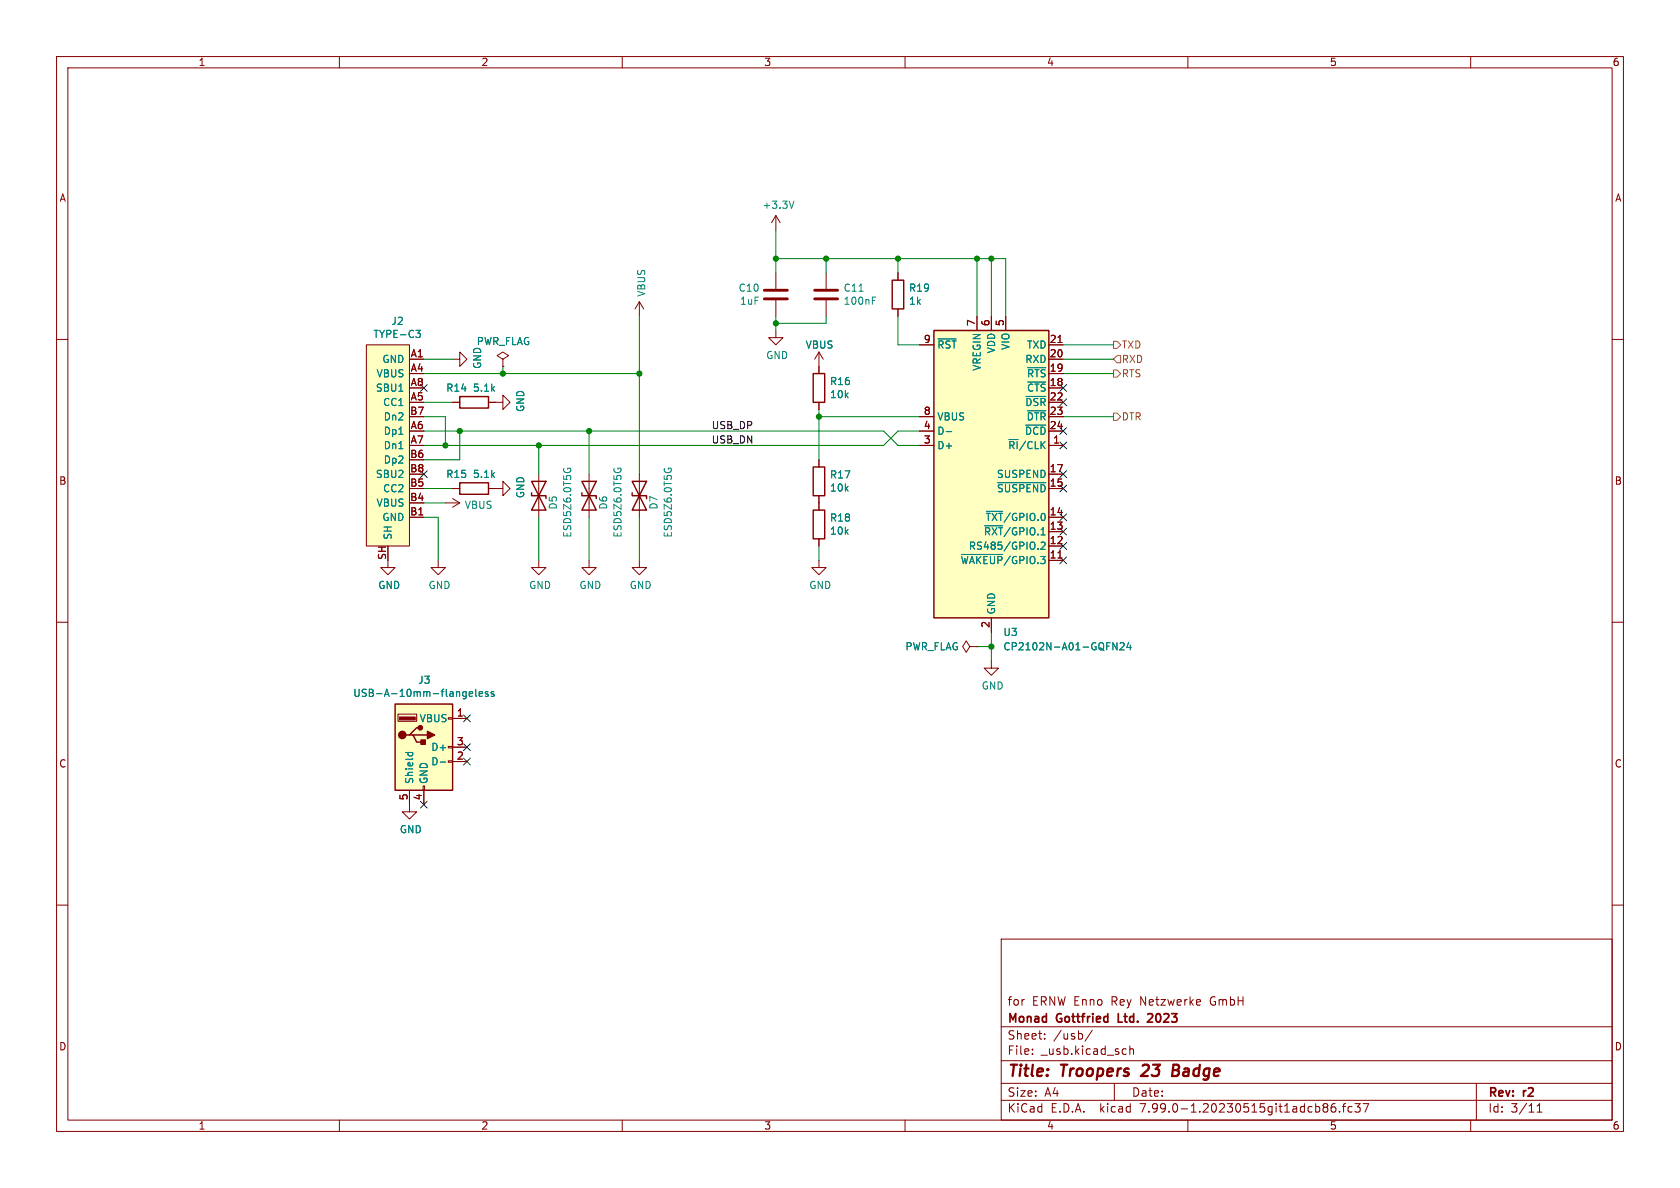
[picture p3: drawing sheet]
<svg xmlns="http://www.w3.org/2000/svg" width="297mm" height="210mm" viewBox="0 0 297 210" stroke-linecap="round" stroke-linejoin="round" font-family="sans-serif">
<g fill="none" stroke="#840000" stroke-width=".18">
<path d="M10 10h277v190h-277zM12 12h273v186h-273zM60 10v2M110 10v2M160 10v2M210 10v2M260 10v2M137.2 38.1l-.8 1.3M137.2 38.1v2.5M137.2 38.1l.7 1.3M10 60h2M113 53.3l-.7 1.3"/>
<path d="M113 53.3v2.6M113 53.3l.8 1.3M137.2 58.4v1.3h1.2l-1.2 1.3-1.3-1.3h1.3M137.2 48.3v2.8M137.2 53.1v2.8M146 48.3v2.8M146 53.1v2.8M158.7 48.3v1.2M158.7 54.6v1.3M172.7 55.9v2.5M175.3 55.9v2.5M177.8 55.9v2.5"/>
<path d="M285 60h2M64.8 61h7.6v35.5h-7.6zM72.4 63.5h2.5M80 63.5h1.3v-1.3l1.2 1.3-1.2 1.3v-1.3M80 71.1h1.3M86.4 71.1h2.5v-1.2l1.3 1.2-1.3 1.3v-1.3M88.9 63.5l1-.6-1-.7-1 .7 1 .6v1.3M88.9 64.8h.1M144.8 62.2v3.8M144.8 71.1v1.3M144.8 62.2l-.8 1.3M144.8 62.2l.7 1.3"/>
<path d="M162.6 78.7h2.5M162.6 61h2.5M162.6 73.7h2.5M162.6 76.2h2.5M185.4 78.7h2.6M185.4 68.6h2.6M185.4 66h2.6M185.4 63.5h2.6M185.4 61h2.6M185.4 71.1h2.6M185.4 73.7h2.6M185.4 76.2h2.6"/>
<path d="M187 60.5h.8M68.6 99.1v1.2h1.2l-1.2 1.3-1.3-1.3h1.3M72.4 91.4h2.5M77.5 99.1v1.2h1.2l-1.2 1.3-1.3-1.3h1.3M78.7 88.9h2.6M80 86.4h1.3M80 88.1l1.3 .8M81.3 88.9l-1.3 .8M86.4 86.4h2.5v-1.3l1.3 1.3-1.3 1.2v-1.2M95.2 99.1v1.2h1.3l-1.3 1.3-1.2-1.3h1.2M95.2 83.8v7.6M104.1 99.1v1.2h1.3l-1.3 1.3-1.2-1.3h1.2"/>
<path d="M104.1 83.8v7.6M113 99.1v1.2h1.3l-1.3 1.3-1.2-1.3h1.2M113 83.8v7.6M144.8 99.1v1.2h1.2l-1.2 1.3-1.3-1.3h1.3M144.8 81.3v1.3M144.8 87.6v2.6M144.8 95.3v1.2M185.4 99.1h2.6M185.4 96.5h2.6M185.4 94h2.6M185.4 91.4h2.6M185.4 86.4h2.6"/>
<path d="M185.4 83.8h2.6M187 98.6h.8M10 110h2M171.4 114.3l-.6-1-.6 1 .6 1 .6-1h1.3M172.7 114.3h.1M175.3 116.8v1.3h1.2l-1.2 1.3-1.3-1.3h1.3M175.3 109.2v2.6M285 110h2M70.4 126.2h3.3v1.3h-3.3zM72.4 139.7v3.8h1.3l-1.3 1.3-1.3-1.3h1.3M74.8 138.9h.3v.8h-.3zM74.9 139.7v2.5"/>
<path d="M79.2 134.5h.8v.2h-.8zM79.2 132h.8v.2h-.8zM79.2 126.9h.8v.2h-.8zM80 127h2.5M80 134.6h2.5M80 132.1h2.5M10 160h2M285 160h2M177 166h108v32h-108zM212 176.7l.2 .4-.7 .1M212.2 177.6l-.2 .1M60 198v2"/>
<path d="M110 198v2M160 198v2M177 194.5h108M177 191.5h108M177 187.5h108M177 181.5h108M182.5 186.3v.1M182.5 185.5v.1M184.7 183.6v.1M184.7 182.8v.1M193.1 182.1l-1.3 2M197 191.5v3"/>
<path d="M199 185.4l.1 .1M199.1 186.3l-.1 .1M199.7 184.9v1.5M199.7 185.5l.3-.1 .3 .1 .1 .9M210 198v2M234.5 195.1l.2 .3-.2 .3 .2 .2v.4l-.2 .3M236 195.1a.59 .59 0 0 0-.7 .6v.6l.2 .2 .4 .1 .2-.1 .1-.5-.2-.3h-.4l-.3 .3M236.8 196.5v.1M237.3 195.6h.6M237.9 195.1l-.4 .2v1.3M239 195.7l-.4-.1-.3 .3v.4l.2 .2h.5M239.5 195.1h1l-.5 .6 .4 .1v.7l-.2 .1h-.5l-.2-.1"/>
<path d="M241 195.1h1l-.7 1.5M260 198v2M261 191.5v6.5M271.7 196.6h.9M271.7 195.5l.5-.4v1.5"/>
</g>
<path d="M207.3 189.2h.7M208.1 188.2h-.6l-.3 2h.8" fill="none" stroke="#840000" stroke-width=".4"/>
<path d="M203.1 179.2l-.2 .1M203.7 179.8l-.9 .9h1" fill="none" stroke="#840000" stroke-width=".3"/>
<g fill="none" stroke="#840000" stroke-width=".25">
<path d="M157.7 49.5h2.1v5.1h-2.1zM165.1 58.4h20.3v50.8h-20.3zM81.3 70.1h5.1v2h-5.1zM143.8 66h2v5.1h-2zM81.3 85.3h5.1v2.1h-5.1zM94 87.1v.5h2.5v.5M94 85.1l2.5 5.1h-2.5l2.5-5.1zM102.9 87.1v.5h2.5v.5M102.9 85.1l2.5 5.1h-2.5l2.5-5.1zM111.8 87.1v.5h2.5v.5M111.8 85.1l2.5 5.1h-2.5l2.5-5.1zM143.8 90.2h2v5.1h-2z"/>
<path d="M143.8 82.6h2v5h-2zM69.8 124.5h10.2v15.2h-10.2zM72.4 129.9h.6l.7 1.3h1.2M73 129.9h2.6M74.3 128.7h-.6l-1.3 1.2h-.6"/>
</g>
<g fill="none" stroke="#008484" stroke-width=".18">
<path d="M139.5 35.6l.4 1.2 .5-1.2M73.5 58.4h.8l-.4 .5 .3 .1 .1 .4-.2 .3h-.4M151.9 51.5h.7M154.2 53.1h.4M154.2 52.5h.6M165.8 59.9h3.2M70.5 76.8h.7M70.5 79.3h.7M70.5 69.2h.7M87.1 68.7l.3 .5M87.4 68.3l-.5 .5M167.3 76.3h.9"/>
<path d="M181.3 75.2h3.6M181.4 70.1h3.5M181.6 72.6h3.3M181.7 67.5h3.2M181.7 65h3.2M87.1 83.9l.3 .5M87.4 83.6l-.5 .4M99.7 82.8l-.1 .3M100.4 83v-.2h.4l.1 .2M108.6 82.8l-.1 .3M109.3 83v-.2h.4l.1 .2M117.5 82.8l-.1 .3"/>
<path d="M118.1 83v-.2h.5l.1 .2M170 98h7.3M174.1 92.9h3.2M174.4 90.4h2.9M176.4 85.3h8.5M183.5 97v.1M184 96l.5-.2 .3 .4-.8 .9h.8M196.7 113.6l.8 1.3v-1.3M198 113.7l.5-.1 .2 .4-.8 .9h.8M199.5 113.5l-.3 1h.8M199.8 114v.9M71.7 133h1.3"/>
<path d="M72.2 133l-.1 .4M72.9 133l.1 .4M77.8 134.7h1M82.3 122.3h.1M82.4 122.3v1l-.1 .2M82.4 123l-.1 .1M83 122.7l.6-.1-.1-.3h-.4l-.1 .1v.6h.5M84.1 121.8v1.1l.2 .2M84.7 122.7l.6-.1v-.3h-.4l-.2 .1 .1 .6h.5M86.3 122.3h-.3l-.2 .1 .1 .2 .4 .1v.3h-.5M87.3 122.3h-.3l-.2 .1 .1 .2 .4 .1v.3h-.5"/>
</g>
<g fill="#ffffc2" stroke="#ffffc2" stroke-width=".18">
<path d="M165.1 58.4h20.3v50.8h-20.3z"/>
<path d="M64.8 61h7.6v35.5h-7.6z"/>
<path d="M69.8 124.5h10.2v15.2h-10.2z"/>
</g>
<g fill="#840000" stroke="#840000" stroke-width=".25">
<path d="M75.6 129.3l1.2 .6-1.2 .7z"/>
<path d="M74.4 130.8h.8v.8h-.8z"/>
<circle cx="71.1" cy="129.9" r=".63"/>
<circle cx="74.3" cy="128.7" r=".38"/>
</g>
<path d="M70.6 126.7h2.8v.6h-2.8z" fill="#840000" stroke="#840000" stroke-width=".18"/>
<path d="M135.1 52.8h4.1M135.1 51.3h4.1M144 52.8h4.1M144 51.3h4.1" fill="none" stroke="#840000" stroke-width=".51"/>
<path d="M196.8 60.3h.7l.6 .7-.6 .6h-.7zM196.8 73h.7l.6 .7-.6 .6h-.7zM196.8 65.4h.7l.6 .6-.6 .7h-.7zM197.5 62.9h.6v1.2h-.6l-.7-.6z" fill="none" stroke="#848400" stroke-width=".18"/>
<g fill="none" stroke="#008400" stroke-width=".18">
<path d="M113 55.9v27.9M137.2 45.7h40.6v10.2M137.2 40.6v7.7M137.2 55.9v2.5M146 45.7v2.6M146 55.9v1.3h-8.8M158.7 45.7v2.6M158.7 55.9v5.1h3.9M172.7 45.7v10.2M175.3 45.7v10.2M74.9 73.7h3.8v5M74.9 66h38.1"/>
<path d="M74.9 76.2h81.3l2.5 2.5h3.9M74.9 63.5h5.1M74.9 71.1h5.1M81.3 76.2v5.1h-6.4M88.9 64.8v1.2M95.2 78.7v5.1M104.1 76.2v7.6M144.8 72.4v8.9M144.8 73.7h17.8M162.6 76.2h-3.9l-2.5 2.5h-81.3M188 61h8.8M188 73.7h8.8"/>
<path d="M188 66h8.8M188 63.5h8.8M74.9 88.9h3.8M74.9 91.4h2.6v7.7M74.9 86.4h5.1M95.2 91.4v7.7M104.1 91.4v7.7M113 91.4v7.7M144.8 96.5v2.6M172.7 114.3h2.6M175.3 111.8v5"/>
</g>
<g fill="none" stroke="#000084" stroke-width=".18">
<path d="M74.3 68l1.2 1.2M75.5 68l-1.2 1.2M187.4 75.6l1.2 1.2M187.4 68l1.2 1.2M187.4 70.5l1.2 1.2M187.4 78.1l1.2 1.2M188.6 75.6l-1.2 1.2M188.6 68l-1.2 1.2M188.6 70.5l-1.2 1.2M188.6 78.1l-1.2 1.2M74.3 83.2l1.2 1.2M75.5 83.2l-1.2 1.2"/>
<path d="M187.4 83.2l1.2 1.2M187.4 90.8l1.2 1.2M187.4 85.8l1.2 1.2M187.4 93.4l1.2 1.2M187.4 95.9l1.2 1.2M187.4 98.5l1.2 1.2M188.6 83.2l-1.2 1.2M188.6 90.8l-1.2 1.2M188.6 85.8l-1.2 1.2M188.6 93.4l-1.2 1.2M188.6 95.9l-1.2 1.2M188.6 98.5l-1.2 1.2"/>
<path d="M81.9 126.4l1.3 1.2M81.9 134l1.3 1.2M81.9 131.5l1.3 1.2M83.2 126.4l-1.3 1.2M83.2 134l-1.3 1.2M83.2 131.5l-1.3 1.2M74.3 141.6l1.2 1.2M75.5 141.6l-1.2 1.2"/>
</g>
<g fill="#008400" stroke="#008400" stroke-width=".18">
<circle cx="175.3" cy="114.3" r=".46"/>
<circle cx="78.7" cy="78.7" r=".46"/>
<circle cx="81.3" cy="76.2" r=".46"/>
<circle cx="137.2" cy="57.2" r=".46"/>
<circle cx="146" cy="45.7" r=".46"/>
<circle cx="158.7" cy="45.7" r=".46"/>
<circle cx="172.7" cy="45.7" r=".46"/>
<circle cx="175.3" cy="45.7" r=".46"/>
<circle cx="137.2" cy="45.7" r=".46"/>
<circle cx="95.2" cy="78.7" r=".46"/>
<circle cx="113" cy="66" r=".46"/>
<circle cx="104.1" cy="76.2" r=".46"/>
<circle cx="144.8" cy="73.7" r=".46"/>
<circle cx="88.9" cy="66" r=".46"/>
</g>
<g font-size="2.8" fill="#840000">
<text x="178" y="190.8">Title:</text>
<text x="187.5" y="190.8">Troopers</text>
<text x="202.3" y="190.8">23</text>
<text x="208.3" y="190.8">Badge</text>
</g>
<g font-size="2.1" fill="#840000">
<text x="178" y="177.9">for</text>
<text x="182.4" y="177.9">ERNW Enno</text>
<text x="196.4" y="177.9">Rey Netzwerke</text>
<text x="214" y="177.9">GmbH</text>
<text x="178" y="183.9">Sheet:</text>
<text x="178" y="181.1">Monad</text>
<text x="186.2" y="183.9">/usb/</text>
<text x="186.7" y="181.1">Gottfried</text>
<text x="198" y="181.1">Ltd.</text>
<text x="203.8" y="181.1">2023</text>
<text x="178" y="186.6">File:</text>
<text x="184" y="186.6">_usb.kicad_sch</text>
<text x="178" y="196.8">KiCad</text>
<text x="178" y="194">Size:</text>
<text x="184.6" y="194">A4</text>
<text x="185.7" y="196.8">E.D.A.</text>
<text x="194.4" y="196.8">kicad</text>
<text x="200" y="194">Date:</text>
<text x="201.5" y="196.8">7.99.0-1.20230515git1adcb86.fc37</text>
<text x="263" y="194.2">Rev:</text>
<text x="263" y="196.8">Id:</text>
<text x="267" y="196.8">3/11</text>
<text x="269.2" y="194.2">r2</text>
</g>
<g font-size="1.8" fill="#840000">
<text x="35" y="11.8">1</text>
<text x="85" y="11.8">2</text>
<text x="135" y="11.8">3</text>
<text x="185" y="11.8">4</text>
<text x="235" y="11.8">5</text>
<text x="285" y="11.8">6</text>
<text x="10.4" y="35.8">A</text>
<text x="285.4" y="35.8">A</text>
<text x="172.5" y="57.8" transform="rotate(-90 172.5 57.8)">7</text>
<text x="175" y="57.8" transform="rotate(-90 175 57.8)">6</text>
<text x="177.5" y="57.8" transform="rotate(-90 177.5 57.8)">5</text>
<text x="72.4" y="63.2">A1</text>
<text x="72.4" y="65.8">A4</text>
<text x="163.2" y="60.7">9</text>
<text x="185.4" y="65.8">19</text>
<text x="185.4" y="63.2">20</text>
<text x="185.4" y="60.7">21</text>
<text x="72.4" y="70.9">A5</text>
<text x="72.4" y="68.3">A8</text>
<text x="185.4" y="68.3">18</text>
<text x="185.4" y="70.9">22</text>
<text x="72.4" y="73.4">B7</text>
<text x="72.4" y="75.9">A6</text>
<text x="163.2" y="75.9">4</text>
<text x="163.2" y="73.4">8</text>
<text x="185.4" y="73.4">23</text>
<text x="185.4" y="75.9">24</text>
<text x="72.4" y="81">B6</text>
<text x="72.4" y="83.6">B8</text>
<text x="72.4" y="78.5">A7</text>
<text x="163.2" y="78.5">3</text>
<text x="185.4" y="83.6">17</text>
<text x="186" y="78.5">1</text>
<text x="10.3" y="85.8">B</text>
<text x="72.4" y="88.6">B4</text>
<text x="72.4" y="86.1">B5</text>
<text x="185.4" y="86.1">15</text>
<text x="285.3" y="85.8">B</text>
<text x="72.4" y="91.2">B1</text>
<text x="185.4" y="93.7">13</text>
<text x="185.4" y="91.2">14</text>
<text x="68.3" y="99.1" transform="rotate(-90 68.3 99.1)">SH</text>
<text x="185.4" y="98.8">11</text>
<text x="185.4" y="96.3">12</text>
<text x="175" y="111.2" transform="rotate(-90 175 111.2)">2</text>
<text x="80.6" y="126.7">1</text>
<text x="80.6" y="131.8">3</text>
<text x="10.3" y="135.8">C</text>
<text x="80.6" y="134.4">2</text>
<text x="285.3" y="135.8">C</text>
<text x="72.1" y="141.6" transform="rotate(-90 72.1 141.6)">5</text>
<text x="74.7" y="141.6" transform="rotate(-90 74.7 141.6)">4</text>
<text x="10.3" y="185.8">D</text>
<text x="285.3" y="185.8">D</text>
<text x="35" y="199.8">1</text>
<text x="85" y="199.8">2</text>
<text x="135" y="199.8">3</text>
<text x="185" y="199.8">4</text>
<text x="235" y="199.8">5</text>
<text x="285" y="199.8">6</text>
</g>
<g font-size="1.8" fill="#008484">
<text x="134.6" y="37.1">+3.3V</text>
<text x="114.2" y="52.6" transform="rotate(-90 114.2 52.6)">VBUS</text>
<text x="130.4" y="51.7">C10</text>
<text x="149" y="51.7">C11</text>
<text x="160.5" y="51.7">R19</text>
<text x="65.9" y="59.9">TYPE-C3</text>
<text x="69" y="57.6">J2</text>
<text x="130.7" y="54">1uF</text>
<text x="149" y="54">100nF</text>
<text x="160.5" y="54">1k</text>
<text x="67.4" y="64.3">GND</text>
<text x="84.1" y="61.2">PWR_FLAG</text>
<text x="85.2" y="65.4" transform="rotate(-90 85.2 65.4)">GND</text>
<text x="135.3" y="63.6">GND</text>
<text x="142.3" y="61.8">VBUS</text>
<text x="165.6" y="61.8">~{RST}</text>
<text x="173.5" y="65.8" transform="rotate(-90 173.5 65.8)">VREGIN</text>
<text x="176.1" y="62.7" transform="rotate(-90 176.1 62.7)">VDD</text>
<text x="178.6" y="62.1" transform="rotate(-90 178.6 62.1)">VIO</text>
<text x="181" y="64.3">RXD</text>
<text x="181.3" y="61.8">TXD</text>
<text x="66.2" y="69.4">SBU1</text>
<text x="66.3" y="66.9">VBUS</text>
<text x="67.5" y="71.9">CC1</text>
<text x="78.7" y="69.4">R14</text>
<text x="83.4" y="69.4">5.1k</text>
<text x="146.6" y="68.2">R16</text>
<text x="146.6" y="70.5">10k</text>
<text x="181" y="71.9">~{DSR}</text>
<text x="181.3" y="69.4">~{CTS}</text>
<text x="181.3" y="66.9">~{RTS}</text>
<text x="67.6" y="77">Dp1</text>
<text x="67.6" y="74.5">Dn2</text>
<text x="92.8" y="73" transform="rotate(-90 92.8 73)">GND</text>
<text x="165.6" y="77">D-</text>
<text x="165.6" y="74.5">VBUS</text>
<text x="181" y="77">~{DCD}</text>
<text x="181.3" y="74.5">~{DTR}</text>
<text x="67.6" y="79.6">Dn1</text>
<text x="67.6" y="82.1">Dp2</text>
<text x="165.6" y="79.6">D+</text>
<text x="178" y="79.6">~{RI}/CLK</text>
<text x="66.2" y="84.6">SBU2</text>
<text x="66.3" y="89.7">VBUS</text>
<text x="67.5" y="87.2">CC2</text>
<text x="78.7" y="84.6">R15</text>
<text x="83.4" y="84.6">5.1k</text>
<text x="92.8" y="88.2" transform="rotate(-90 92.8 88.2)">GND</text>
<text x="146.6" y="84.7">R17</text>
<text x="146.6" y="87.1">10k</text>
<text x="176" y="87.2">~{SUSPEND}</text>
<text x="176" y="84.6">SUSPEND</text>
<text x="67.4" y="92.3">GND</text>
<text x="69.4" y="95.5" transform="rotate(-90 69.4 95.5)">SH</text>
<text x="82" y="90.1">VBUS</text>
<text x="98.6" y="90.2" transform="rotate(-90 98.6 90.2)">D5</text>
<text x="101.2" y="95.1" transform="rotate(-90 101.2 95.1)">ESD5Z6.0T5G</text>
<text x="107.5" y="90.2" transform="rotate(-90 107.5 90.2)">D6</text>
<text x="110" y="95.1" transform="rotate(-90 110 95.1)">ESD5Z6.0T5G</text>
<text x="116.4" y="90.2" transform="rotate(-90 116.4 90.2)">D7</text>
<text x="118.9" y="95.1" transform="rotate(-90 118.9 95.1)">ESD5Z6.0T5G</text>
<text x="146.6" y="92.4">R18</text>
<text x="146.6" y="94.7">10k</text>
<text x="173.7" y="94.8">~{RXT}/GPIO.1</text>
<text x="174" y="92.3">~{TXT}/GPIO.0</text>
<text x="169.6" y="99.9">~{WAKEUP}/GPIO.3</text>
<text x="171.1" y="97.3">RS485/GPIO.2</text>
<text x="66.7" y="104.3">GND</text>
<text x="75.6" y="104.3">GND</text>
<text x="93.4" y="104.3">GND</text>
<text x="102.3" y="104.3">GND</text>
<text x="111.2" y="104.3">GND</text>
<text x="142.9" y="104.3">GND</text>
<text x="176.1" y="108.7" transform="rotate(-90 176.1 108.7)">GND</text>
<text x="177.2" y="112.6">U3</text>
<text x="159.9" y="115.1">PWR_FLAG</text>
<text x="177.2" y="115.1">CP2102N-A01-GQFN24</text>
<text x="62.3" y="123.4">USB-A-10mm-flangeless</text>
<text x="73.8" y="121">J3</text>
<text x="173.4" y="122.1">GND</text>
<text x="74" y="127.8">VBUS</text>
<text x="76" y="135.4">D-</text>
<text x="76" y="132.9">D+</text>
<text x="73.2" y="138.7" transform="rotate(-90 73.2 138.7)">Shield</text>
<text x="75.8" y="138.7" transform="rotate(-90 75.8 138.7)">GND</text>
<text x="70.5" y="147.5">GND</text>
</g>
<g font-size="1.8" fill="#848400">
<text x="198.2" y="61.8">TXD</text>
<text x="198.2" y="64.3">RXD</text>
<text x="198.2" y="66.9">RTS</text>
<text x="198.2" y="74.5">DTR</text>
</g>
<g font-size="1.8">
<text x="125.7" y="75.9">USB_DP</text>
<text x="125.7" y="78.5">USB_DN</text>
</g>
</svg>
